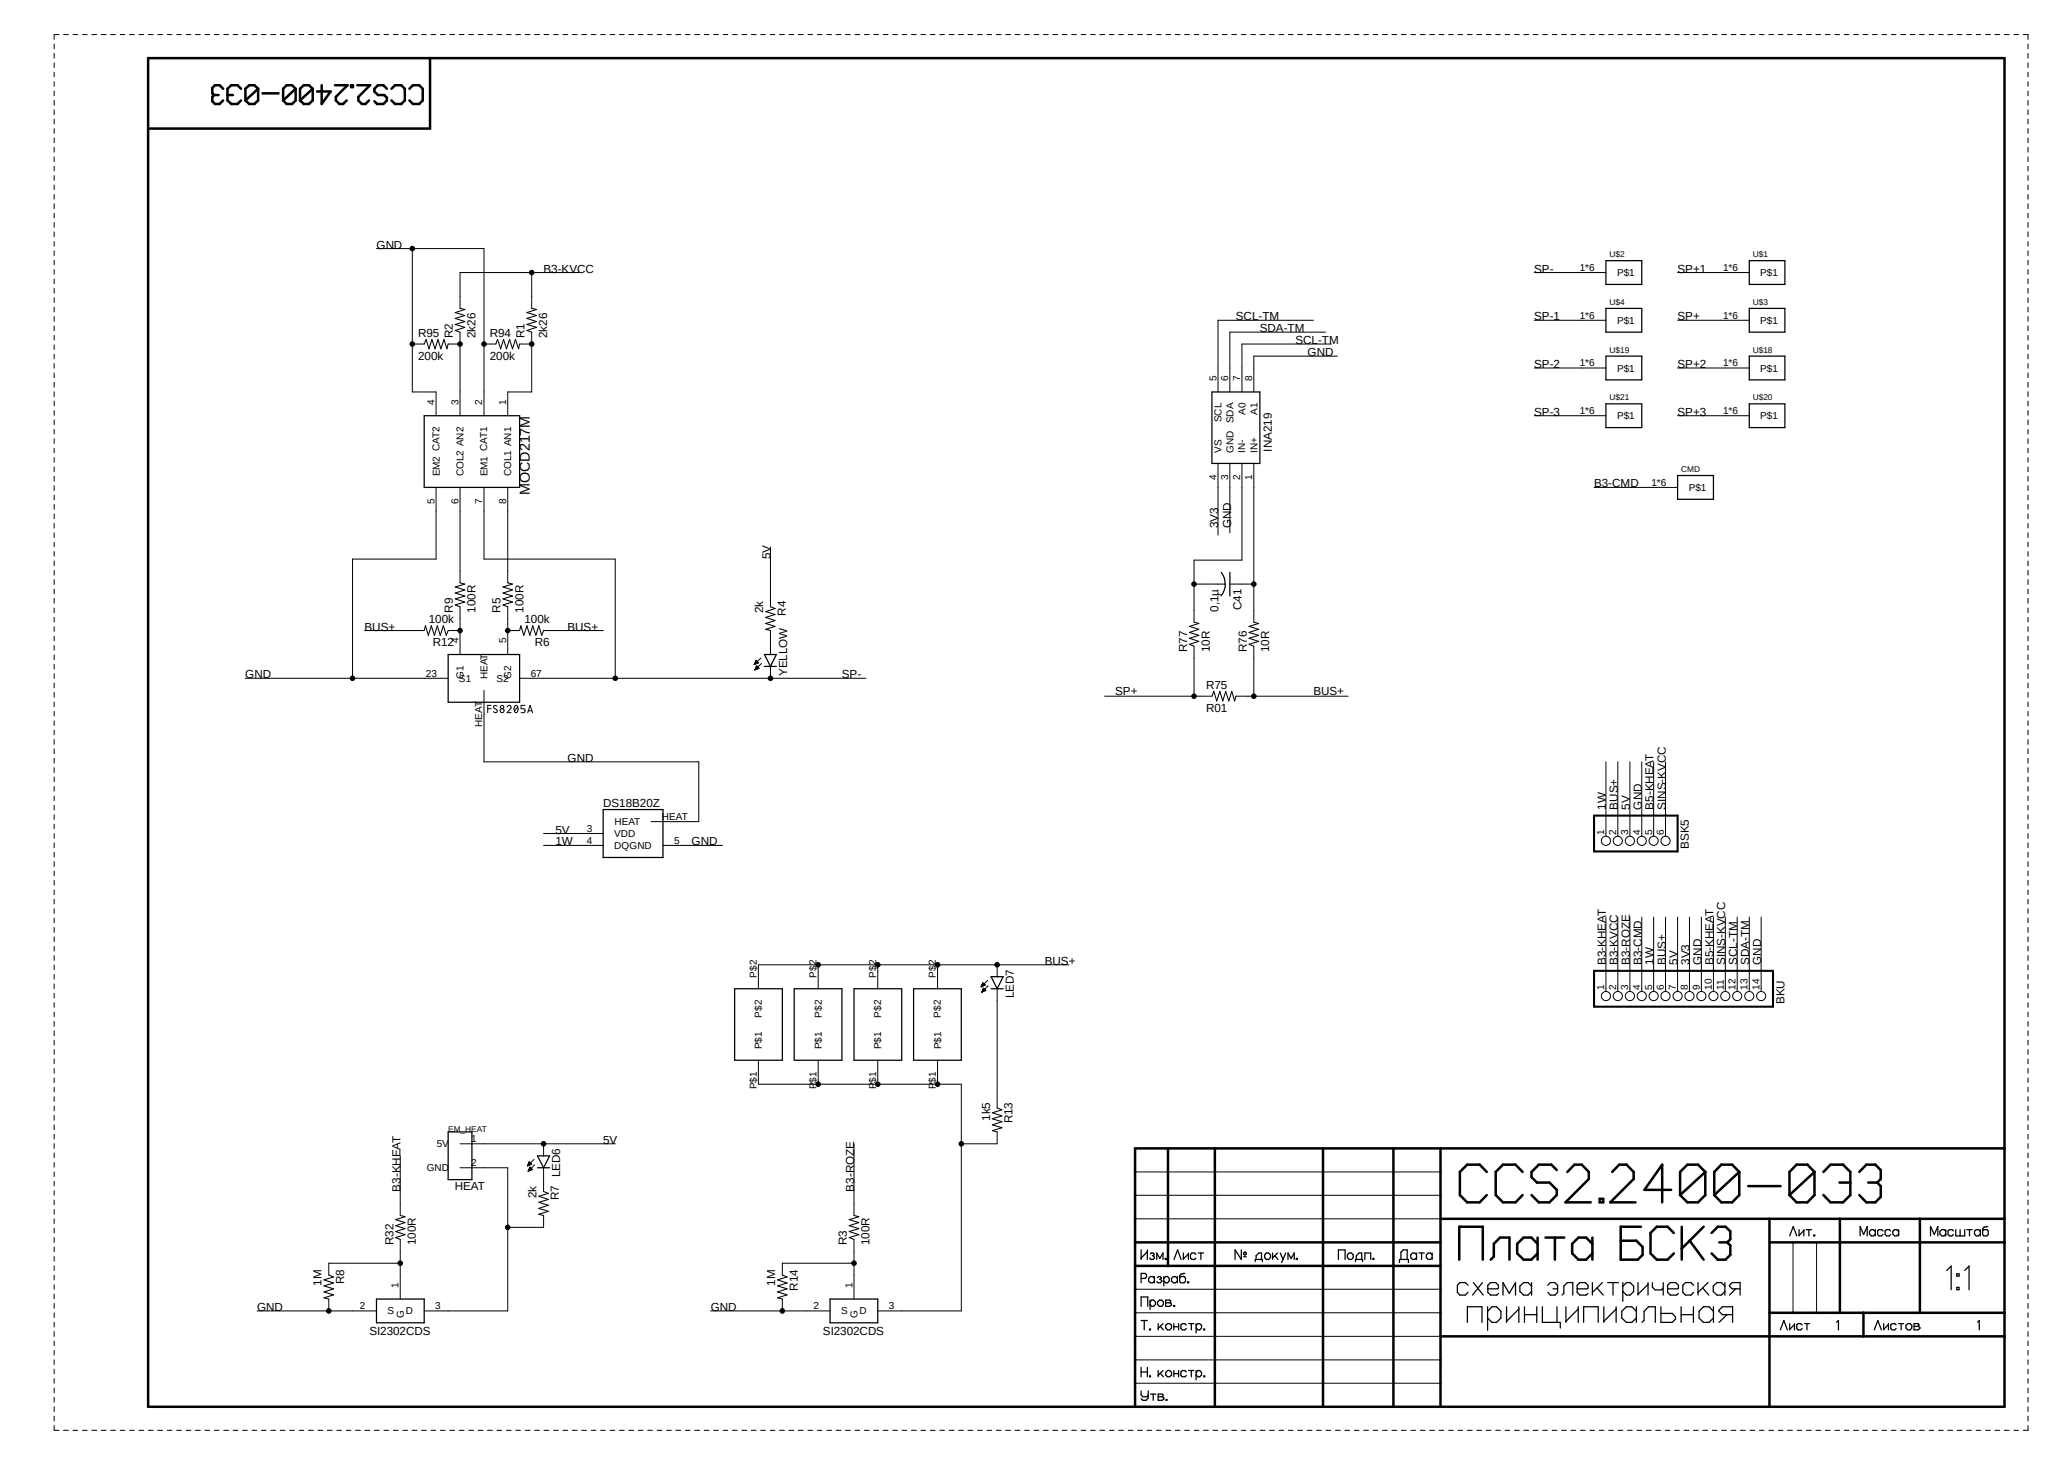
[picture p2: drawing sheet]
<svg xmlns="http://www.w3.org/2000/svg" width="420mm" height="297mm" viewBox="0 0 420 297" stroke-linecap="round" stroke-linejoin="round" font-family="sans-serif">
<path d="M412.2 7l-405.3 211.8M6.9 78.9l405.3 211.8" fill="none" stroke="#fff" stroke-width=".2"/>
<g fill="none" stroke="#000" stroke-width=".2">
<path d="M11 8.9v1M11 10.8v1M11 12.8v.9M11 14.7v.9M11 16.6v.9M11 18.5v.9M12 7h-1v1M12.9 7h1M14.8 7h1M16.8 7h.9M18.7 7h.9M20.6 7h.9"/>
<path d="M22.5 7h1M24.4 7h1M26.3 7h1M28.2 7h1M30.1 7h1M32 7h1M34 7h.9M35.9 7h1M37.8 7h1M39.7 7h1M41.7 7h.9M43.6 7h.9"/>
<path d="M45.5 7h.9M47.4 7h.9M49.3 7h.9M51.2 7h1M53.1 7h1M55 7h1M56.9 7h1M58.8 7h1M60.8 7h.9M62.7 7h1M64.6 7h1M66.5 7h1"/>
<path d="M68.5 7h.9M70.4 7h.9M72.3 7h.9M74.2 7h.9M76.1 7h.9M78 7h1M79.9 7h1M81.8 7h1M83.7 7h1M85.7 7h.9M87.6 7h.9M89.5 7h1"/>
<path d="M91.4 7h1M93.3 7h1M95.2 7h1M97.2 7h.9M99.1 7h.9M101 7h.9M102.9 7h.9M104.8 7h.9M106.7 7h1M108.6 7h1M110.5 7h1M112.5 7h.9"/>
<path d="M114.4 7h1M116.3 7h1M118.2 7h1M120.1 7h1M122 7h1M124 7h.9M125.9 7h.9M127.8 7h.9M129.7 7h.9M131.6 7h.9M133.5 7h1M135.4 7h1"/>
<path d="M137.3 7h1M139.3 7h.9M141.2 7h1M143.1 7h1M145 7h1M146.9 7h1M148.8 7h1M150.7 7h1M152.7 7h.9M154.6 7h.9M156.5 7h.9M158.4 7h1"/>
<path d="M160.3 7h1M162.2 7h1M164.2 7h.9M166.1 7h.9M168 7h1M169.9 7h1M171.8 7h1M173.7 7h1M175.6 7h1M177.5 7h1M179.5 7h.9M181.4 7h.9"/>
<path d="M183.3 7h.9M185.2 7h1M187.1 7h1M189 7h1M191 7h.9M192.9 7h.9M194.8 7h.9M196.7 7h1M198.6 7h1M200.5 7h1M202.4 7h1M204.3 7h1"/>
<path d="M206.2 7h1M208.2 7h.9M210.1 7h1M212 7h1M213.9 7h1M215.8 7h1M217.8 7h.9M219.7 7h.9M221.6 7h.9M223.5 7h1M225.4 7h1M227.3 7h1"/>
<path d="M229.2 7h1M231.1 7h1M233 7h1M235 7h.9M236.9 7h1M238.8 7h1M240.7 7h1M242.7 7h.9M244.6 7h.9M246.5 7h.9M248.4 7h.9M250.3 7h.9"/>
<path d="M252.2 7h1M254.1 7h1M256 7h1M257.9 7h1M259.9 7h.9M261.8 7h.9M263.7 7h1M265.6 7h1M267.5 7h1M269.5 7h.9M271.4 7h.9M273.3 7h.9"/>
<path d="M275.2 7h.9M277.1 7h.9M279 7h1M280.9 7h1M282.8 7h1M284.7 7h1M286.7 7h.9M288.6 7h1M290.5 7h1M292.4 7h1M294.3 7h1M296.2 7h1"/>
<path d="M298.2 7h.9M300.1 7h.9M302 7h.9M303.9 7h.9M305.8 7h.9M307.7 7h1M309.6 7h1M311.5 7h1M313.5 7h.9M315.4 7h1M317.3 7h1M319.2 7h1"/>
<path d="M321.1 7h1M323 7h1M325 7h.9M326.9 7h.9M328.8 7h.9M330.7 7h.9M332.6 7h1M334.5 7h1M336.4 7h1M338.4 7h.9M340.3 7h.9M342.2 7h1"/>
<path d="M344.1 7h1M346 7h1M347.9 7h1M349.8 7h1M351.7 7h1M353.7 7h.9M355.6 7h.9M357.5 7h.9M359.4 7h1M361.3 7h1M363.2 7h1M365.2 7h.9"/>
<path d="M367.1 7h.9M369 7h1M370.9 7h1M372.8 7h1M374.7 7h1M376.6 7h1M378.5 7h1M380.4 7h1M382.4 7h.9M384.3 7h.9M386.2 7h1M388.1 7h1"/>
<path d="M390 7h1M392 7h.9M393.9 7h.9M395.8 7h.9M397.7 7h1M399.6 7h1M401.5 7h1M403.4 7h1M405.3 7h1M407.2 7h1M409.2 7h.9M411.1 7h1v1"/>
<path d="M412.1 8.9v1M412.1 10.8v1M412.1 12.8v.9M412.1 14.7v.9M412.1 16.6v.9M412.1 18.5v.9M11 20.4v1M11 22.3v1M11 24.2v1M11 26.1v1M11 28v1M11 29.9v1"/>
<path d="M11 31.9v.9M11 33.8v.9M11 35.7v.9M11 37.6v.9M11 39.5v1M412.1 20.4v1M412.1 22.3v1M412.1 24.2v1M412.1 26.1v1M412.1 28v1M412.1 29.9v1M412.1 31.9v.9"/>
<path d="M412.1 33.8v.9M412.1 35.7v.9M412.1 37.6v.9M412.1 39.5v1M11 41.4v1M11 43.3v1M11 45.2v1M11 47.1v1M11 49.1v.9M11 51v.9M11 52.9v.9M11 54.8v.9"/>
<path d="M11 56.7v.9M11 58.6v1M76.5 50.5h21.8v34M83.8 50.5v29.1h4.8v4.9M108 55.4v7.3M117.7 55.4h-24.2v7.3M311.7 55.4h14.6M340.9 55.4h14.5M412.1 41.4v1M412.1 43.3v1M412.1 45.2v1M412.1 47.1v1"/>
<path d="M412.1 49.1v.9M412.1 51v.9M412.1 52.9v.9M412.1 54.8v.9M412.1 56.7v.9M412.1 58.6v1M11 60.5v1M11 62.4v1M11 64.3v1M11 66.2v1M11 68.2v.9M11 70.1v.9"/>
<path d="M11 72v.9M11 73.9v.9M11 75.8v1M11 77.7v1M11 79.6v1M83.8 69.9h2.4M91.1 69.9h2.4M93.5 67.5v17M98.3 69.9h2.5M105.6 69.9h2.4M108 67.5v12.1h-4.8v4.9M266.9 65.1h-19.4v14.5"/>
<path d="M269.3 67.5h-19.4v12.1M270.5 69.9h-18.2v9.7M271.7 72.3h-16.9v7.3M311.7 65.1h14.6M311.7 74.8h14.6M340.9 65.1h14.5M340.9 74.8h14.5M412.1 60.5v1M412.1 62.4v1M412.1 64.3v1M412.1 66.2v1M412.1 68.2v.9"/>
<path d="M412.1 70.1v.9M412.1 72v.9M412.1 73.9v.9M412.1 75.8v1M412.1 77.7v1M412.1 79.6v1M11 81.5v1M11 83.4v1M11 85.3v1M11 87.2v1M11 89.2v.9M11 91.1v.9"/>
<path d="M11 93v.9M11 94.9v.9M11 96.8v.9M11 98.7v1M88.6 99v14.6h-17v24.2M93.5 99v19.4M98.3 99v14.6h26.7v24.2M103.2 99v19.4M247.5 94.1v14.6M249.9 94.1v14.1M252.3 94.1v19.7h-9.7v12.6M254.8 94.1v32.3"/>
<path d="M311.7 84.5h14.6M323.9 99h17M340.9 84.5h14.5M412.1 81.5v1M412.1 83.4v1M412.1 85.3v1M412.1 87.2v1M412.1 89.2v.9M412.1 91.1v.9M412.1 93v.9M412.1 94.9v.9M412.1 96.8v.9"/>
<path d="M412.1 98.7v1M11 100.6v1M11 102.5v1M11 104.4v1M11 106.3v1M11 108.2v1M11 110.2v.9M11 112.1v.9M11 114v.9M11 115.9v.9M11 117.8v.9M11 119.7v.9"/>
<path d="M156.5 111.1v12.2M242.6 118.7h6.3M249.9 118.7h4.9M412.1 100.6v1M412.1 102.5v1M412.1 104.4v1M412.1 106.3v1M412.1 108.2v1M412.1 110.2v.9M412.1 112.1v.9M412.1 114v.9M412.1 115.9v.9"/>
<path d="M412.1 117.8v.9M412.1 119.7v.9M11 121.6v1M11 123.5v1M11 125.4v1M11 127.3v1M11 129.2v1M11 131.1v1M11 133.1v.9M11 135v.9M11 136.9v.9M11 138.8v.9"/>
<path d="M49.8 137.8h41.3M74.1 128.1h12.1M91.1 128.1h2.4M93.5 123.3v9.7M103.2 123.3v9.7M103.2 128.1h2.4M105.6 137.8h70.3M110.4 128.1h12.2M153.2 135h.1M153.3 134.9h.2M153.3 134.8h.4M153.4 134.7h.4"/>
<path d="M153.4 136.1h.1M153.4 134.7h.7M153.4 134.6h.7M153.4 136h.3M153.5 134.5h.5M153.5 135.9h.3M153.5 134.5h.4M153.5 135.8h.6M153.5 134.4h.3M153.5 135.8h.7M153.6 134.3h.1M153.6 135.7h.5"/>
<path d="M153.6 135.6h.5M153.6 134.2l.5 .5-.9 .3zM153.6 134.2h.1M153.6 135.5h.4M153.7 135.4h.2M153.7 135.3h.1M154.2 135.8l-.4-.5-.4 .8M154.2 135.8l-.8 .3M154.6 133.7l-1.4 1.3M154.7 134.8l-1.3 1.3M156.5 128.1v4.9M156.5 135.4v2.4"/>
<path d="M242.6 131.3v10.1M254.8 131.3v10.1M412.1 121.6v1M412.1 123.5v1M412.1 125.4v1M412.1 127.3v1M412.1 129.2v1M412.1 131.1v1M412.1 133.1v.9M412.1 135v.9M412.1 136.9v.9M412.1 138.8v.9"/>
<path d="M11 140.7v.9M11 142.6v1M11 144.5v1M11 146.4v1M11 148.3v1M11 150.2v1M11 152.1v1M11 154.1v.9M11 156v.9M11 157.9v.9M11 159.8v.9M98.3 140.3v14.5h43.7v12.1h-9.7"/>
<path d="M99.1 144h.7M99.8 143.3h-.7v1.5M101 143.4l-.2-.1a.34 .34 0 0 0-.5 .2 .34 .34 0 0 0 .2 .4l.4 .2a.34 .34 0 0 1 .1 .4 .34 .34 0 0 1-.2 .3l-.6-.2M103 143.6a.41 .41 0 0 1 .6-.3 .41 .41 0 0 1 .1 .7l-.7 .8h.8M104.7 143.3h.2a.86 .86 0 0 1 0 1.5 .93 .93 0 0 1-.2-1.5zM105.2 143.6l-.7 .8M106.7 143.3h-.8v.7h.6l.2 .3-.2 .4-.6 .1M107.2 144.8l.5-1.5 .5 1.5M107.3 144.4h.8M224.5 141.4h21.8M251.1 141.4h22.8M326.3 154.8v15.1"/>
<path d="M328.7 154.8v15.1M331.2 154.8v15.1M333.6 154.8v15.1M336 154.8v15.1M338.4 154.8v15.1M412.1 140.7v.9M412.1 142.6v1M412.1 144.5v1M412.1 146.4v1M412.1 148.3v1M412.1 150.2v1M412.1 152.1v1"/>
<path d="M412.1 154.1v.9M412.1 156v.9M412.1 157.9v.9M412.1 159.8v.9M11 161.7v.9M11 163.6v.9M11 165.5v1M11 167.4v1M11 169.3v1M11 171.2v1M11 173.1v1M11 175v1"/>
<path d="M11 177v.9M11 178.9v.9M110.4 169.3h12.2M110.4 171.7h12.2M134.7 171.7h12.1M412.1 161.7v.9M412.1 163.6v.9M412.1 165.5v1M412.1 167.4v1M412.1 169.3v1M412.1 171.2v1M412.1 173.1v1"/>
<path d="M412.1 175v1M412.1 177v.9M412.1 178.9v.9M11 180.8v.9M11 182.7v.9M11 184.6v.9M11 186.5v1M11 188.4v1M11 190.3v1M11 192.2v1M11 194.1v1M11 196v1"/>
<path d="M11 198v.9M11 199.9v.9M166.2 196v4.9M178.4 196v4.9M190.5 196v4.9M199.6 199.9h.4M199.6 199.9h.3M199.6 199.8h.3M199.7 199.7h.1M200.7 199.2l-1.4 1.3M202.6 196v2.4M217.2 196h-63.1v4.9"/>
<path d="M326.3 186.3v15.1M328.7 186.3v15.1M331.2 186.3v15.1M333.6 186.3v15.1M336 186.3v15.1M338.4 186.3v15.1M340.9 186.3v15.1M343.3 186.3v15.1M345.7 186.3v15.1M348.1 186.3v15.1M350.6 186.3v15.1M353 186.3v15.1"/>
<path d="M355.4 186.3v15.1M357.8 186.3v15.1M412.1 180.8v.9M412.1 182.7v.9M412.1 184.6v.9M412.1 186.5v1M412.1 188.4v1M412.1 190.3v1M412.1 192.2v1M412.1 194.1v1M412.1 196v1M412.1 198v.9"/>
<path d="M412.1 199.9v.9M11 201.8v.9M11 203.7v.9M11 205.6v.9M11 207.5v1M11 209.4v1M11 211.3v1M11 213.2v1M11 215.1v1M11 217.1v.9M11 219v.9M154.1 215.4v4.9h41.2v46h-16.9"/>
<path d="M166.2 215.4v4.9M178.4 215.4v4.9M190.5 215.4v4.9M199.3 200.4h.1M199.4 200.4h.2M199.4 200.3h.4M199.5 200.2h.5M199.5 201.5h.1M199.5 200.1h.7M199.5 200h.6M199.5 201.4h.3M199.6 201.3h.4"/>
<path d="M199.6 201.3h.6M199.6 201.2h.7M199.6 201.1h.6M199.7 201h.4M199.7 201h.3M199.8 200.9h.1M199.8 200.7l.5 .5-.8 .4zM199.8 200.8h.1M200.2 200.1l-.5-.5-.4 .9M200.2 200.1l-.9 .4M200.8 200.2l-1.3 1.4M202.6 200.9v24.2"/>
<path d="M412.1 201.8v.9M412.1 203.7v.9M412.1 205.6v.9M412.1 207.5v1M412.1 209.4v1M412.1 211.3v1M412.1 213.2v1M412.1 215.1v1M412.1 217.1v.9M412.1 219v.9M11 220.9v.9M11 222.8v.9"/>
<path d="M11 224.7v1M11 226.6v1M11 228.5v1M11 230.4v1M11 232.3v1M11 234.2v1M11 236.2v.9M11 238.1v.9M11 240v.9M81.3 234.8v12.1M93.5 237.2h9.7v29.1h-17M93.5 232.4h31.5"/>
<path d="M107.2 236.9h.1M107.2 236.8h.2M107.2 236.7h.4M107.3 236.6h.4M107.3 236.5h.6M107.3 237.9h.1M107.4 236.4h.6M107.4 237.8h.2M107.4 237.7h.3M107.4 236.3h.4M107.4 237.7h.5M107.4 236.2h.3"/>
<path d="M107.4 237.6h.7M107.5 236.1h.2M107.5 237.5h.6M107.5 236l.5 .5-.8 .4zM107.5 236.1h.1M107.5 237.4h.5M107.6 237.4h.3M107.6 237.3h.2M107.6 237.2h.1M107.7 237.1l-.4 .9M107.7 237.1l.5 .5-.9 .4M107.7 237.1v.1"/>
<path d="M108.5 235.5l-1.3 1.4M108.6 236.6l-1.3 1.4M110.4 232.4v2.4M110.4 237.2v4.9M173.5 232.4v14.5M202.6 230v2.4h-7.3M230.6 238.1h62.1M412.1 220.9v.9M412.1 222.8v.9M412.1 224.7v1M412.1 226.6v1M412.1 228.5v1"/>
<path d="M412.1 230.4v1M412.1 232.3v1M412.1 234.2v1M412.1 236.2v.9M412.1 238.1v.9M412.1 240v.9M11 241.9v.9M11 243.8v1M11 245.7v1M11 247.6v1M11 249.5v1M11 251.4v1"/>
<path d="M11 253.3v1M11 255.3v.9M11 257.2v.9M11 259.1v.9M81.3 251.8v12.1M81.3 256.6h-14.5v2.4M110.4 246.9v2.4h-7.2M173.5 251.8v12.1M173.5 256.6h-14.5v2.4M230.6 242.8h62.1M230.6 247.6h62.1M364.3 252.4v14.3"/>
<path d="M369.1 252.4v14.3M412.1 241.9v.9M412.1 243.8v1M412.1 245.7v1M412.1 247.6v1M412.1 249.5v1M412.1 251.4v1M412.1 253.3v1M412.1 255.3v.9M412.1 257.2v.9M412.1 259.1v.9M11 261v.9"/>
<path d="M11 262.9v1M11 264.8v1M11 266.7v1M11 268.6v1M11 270.5v1M11 272.5v.9M11 274.4v.9M11 276.3v.9M11 278.2v.9M52.2 266.3h24.3M66.8 263.9v2.4M144.4 266.3h24.3"/>
<path d="M159 263.9v2.4M230.6 261.9h62.1M230.6 266.7h62.1M230.6 271.5h62.1M230.6 276.3h62.1M412.1 261v.9M412.1 262.9v1M412.1 264.8v1M412.1 266.7v1M412.1 268.6v1M412.1 270.5v1M412.1 272.5v.9"/>
<path d="M412.1 274.4v.9M412.1 276.3v.9M412.1 278.2v.9M11 280.1v.9M11 282v1M11 283.9v1M11 285.8v1M11 287.7v1M11 289.6v1h1M12.9 290.6h1M14.8 290.6h1M16.8 290.6h.9"/>
<path d="M18.7 290.6h.9M20.6 290.6h.9M22.5 290.6h1M24.4 290.6h1M26.3 290.6h1M28.2 290.6h1M30.1 290.6h1M32 290.6h1M34 290.6h.9M35.9 290.6h1M37.8 290.6h1M39.7 290.6h1"/>
<path d="M41.7 290.6h.9M43.6 290.6h.9M45.5 290.6h.9M47.4 290.6h.9M49.3 290.6h.9M51.2 290.6h1M53.1 290.6h1M55 290.6h1M56.9 290.6h1M58.8 290.6h1M60.8 290.6h.9M62.7 290.6h1"/>
<path d="M64.6 290.6h1M66.5 290.6h1M68.5 290.6h.9M70.4 290.6h.9M72.3 290.6h.9M74.2 290.6h.9M76.1 290.6h.9M78 290.6h1M79.9 290.6h1M81.8 290.6h1M83.7 290.6h1M85.7 290.6h.9"/>
<path d="M87.6 290.6h.9M89.5 290.6h1M91.4 290.6h1M93.3 290.6h1M95.2 290.6h1M97.2 290.6h.9M99.1 290.6h.9M101 290.6h.9M102.9 290.6h.9M104.8 290.6h.9M106.7 290.6h1M108.6 290.6h1"/>
<path d="M110.5 290.6h1M112.5 290.6h.9M114.4 290.6h1M116.3 290.6h1M118.2 290.6h1M120.1 290.6h1M122 290.6h1M124 290.6h.9M125.9 290.6h.9M127.8 290.6h.9M129.7 290.6h.9M131.6 290.6h.9"/>
<path d="M133.5 290.6h1M135.4 290.6h1M137.3 290.6h1M139.3 290.6h.9M141.2 290.6h1M143.1 290.6h1M145 290.6h1M146.9 290.6h1M148.8 290.6h1M150.7 290.6h1M152.7 290.6h.9M154.6 290.6h.9"/>
<path d="M156.5 290.6h.9M158.4 290.6h1M160.3 290.6h1M162.2 290.6h1M164.2 290.6h.9M166.1 290.6h.9M168 290.6h1M169.9 290.6h1M171.8 290.6h1M173.7 290.6h1M175.6 290.6h1M177.5 290.6h1"/>
<path d="M179.5 290.6h.9M181.4 290.6h.9M183.3 290.6h.9M185.2 290.6h1M187.1 290.6h1M189 290.6h1M191 290.6h.9M192.9 290.6h.9M194.8 290.6h.9M196.7 290.6h1M198.6 290.6h1M200.5 290.6h1"/>
<path d="M202.4 290.6h1M204.3 290.6h1M206.2 290.6h1M208.2 290.6h.9M210.1 290.6h1M212 290.6h1M213.9 290.6h1M215.8 290.6h1M217.8 290.6h.9M219.7 290.6h.9M221.6 290.6h.9M223.5 290.6h1"/>
<path d="M225.4 290.6h1M227.3 290.6h1M229.2 290.6h1M230.6 281h62.1M231.1 290.6h1M233 290.6h1M235 290.6h.9M236.9 290.6h1M238.8 290.6h1M240.7 290.6h1M242.7 290.6h.9M244.6 290.6h.9"/>
<path d="M246.5 290.6h.9M248.4 290.6h.9M250.3 290.6h.9M252.2 290.6h1M254.1 290.6h1M256 290.6h1M257.9 290.6h1M259.9 290.6h.9M261.8 290.6h.9M263.7 290.6h1M265.6 290.6h1M267.5 290.6h1"/>
<path d="M269.5 290.6h.9M271.4 290.6h.9M273.3 290.6h.9M275.2 290.6h.9M277.1 290.6h.9M279 290.6h1M280.9 290.6h1M282.8 290.6h1M284.7 290.6h1M286.7 290.6h.9M288.6 290.6h1M290.5 290.6h1"/>
<path d="M292.4 290.6h1M294.3 290.6h1M296.2 290.6h1M298.2 290.6h.9M300.1 290.6h.9M302 290.6h.9M303.9 290.6h.9M305.8 290.6h.9M307.7 290.6h1M309.6 290.6h1M311.5 290.6h1M313.5 290.6h.9"/>
<path d="M315.4 290.6h1M317.3 290.6h1M319.2 290.6h1M321.1 290.6h1M323 290.6h1M325 290.6h.9M326.9 290.6h.9M328.8 290.6h.9M330.7 290.6h.9M332.6 290.6h1M334.5 290.6h1M336.4 290.6h1"/>
<path d="M338.4 290.6h.9M340.3 290.6h.9M342.2 290.6h1M344.1 290.6h1M346 290.6h1M347.9 290.6h1M349.8 290.6h1M351.7 290.6h1M353.7 290.6h.9M355.6 290.6h.9M357.5 290.6h.9M359.4 290.6h1"/>
<path d="M361.3 290.6h1M363.2 290.6h1M365.2 290.6h.9M367.1 290.6h.9M369 290.6h1M370.9 290.6h1M372.8 290.6h1M374.7 290.6h1M376.6 290.6h1M378.5 290.6h1M380.4 290.6h1M382.4 290.6h.9"/>
<path d="M384.3 290.6h.9M386.2 290.6h1M388.1 290.6h1M390 290.6h1M392 290.6h.9M393.9 290.6h.9M395.8 290.6h.9M397.7 290.6h1M399.6 290.6h1M401.5 290.6h1M403.4 290.6h1M405.3 290.6h1"/>
<path d="M407.2 290.6h1M409.2 290.6h.9M412.1 280.1v.9M412.1 282v1M412.1 283.9v1M412.1 285.8v1M412.1 287.7v1M412.1 289.6v1h-1"/>
<circle cx="83.8" cy="50.5" r=".46"/>
<circle cx="108" cy="55.4" r=".46"/>
<circle cx="83.8" cy="69.9" r=".46"/>
<circle cx="93.5" cy="69.9" r=".46"/>
<circle cx="98.3" cy="69.9" r=".46"/>
<circle cx="108" cy="69.9" r=".46"/>
<circle cx="242.6" cy="118.7" r=".46"/>
<circle cx="254.8" cy="118.7" r=".46"/>
<circle cx="71.6" cy="137.8" r=".46"/>
<circle cx="93.5" cy="128.1" r=".46"/>
<circle cx="103.2" cy="128.1" r=".46"/>
<circle cx="125" cy="137.8" r=".46"/>
<circle cx="156.5" cy="137.8" r=".46"/>
<circle cx="102" cy="143.6" r=".34"/>
<circle cx="102" cy="144.4" r=".42"/>
<circle cx="242.6" cy="141.4" r=".46"/>
<circle cx="254.8" cy="141.4" r=".46"/>
<circle cx="326.3" cy="170.8" r=".93"/>
<circle cx="328.7" cy="170.8" r=".93"/>
<circle cx="331.2" cy="170.8" r=".93"/>
<circle cx="333.6" cy="170.8" r=".93"/>
<circle cx="336" cy="170.8" r=".93"/>
<circle cx="338.4" cy="170.8" r=".93"/>
<circle cx="166.2" cy="196" r=".46"/>
<circle cx="178.4" cy="196" r=".46"/>
<circle cx="190.5" cy="196" r=".46"/>
<circle cx="202.6" cy="196" r=".46"/>
<circle cx="326.3" cy="202.4" r=".93"/>
<circle cx="328.7" cy="202.4" r=".93"/>
<circle cx="331.2" cy="202.4" r=".93"/>
<circle cx="333.6" cy="202.4" r=".93"/>
<circle cx="336" cy="202.4" r=".93"/>
<circle cx="338.4" cy="202.4" r=".93"/>
<circle cx="340.9" cy="202.4" r=".93"/>
<circle cx="343.3" cy="202.4" r=".93"/>
<circle cx="345.7" cy="202.4" r=".93"/>
<circle cx="348.2" cy="202.4" r=".93"/>
<circle cx="350.6" cy="202.4" r=".93"/>
<circle cx="353" cy="202.4" r=".93"/>
<circle cx="355.4" cy="202.4" r=".93"/>
<circle cx="357.8" cy="202.4" r=".93"/>
<circle cx="110.4" cy="232.4" r=".46"/>
<circle cx="166.2" cy="220.3" r=".46"/>
<circle cx="178.4" cy="220.3" r=".46"/>
<circle cx="190.5" cy="220.3" r=".46"/>
<circle cx="195.3" cy="232.4" r=".46"/>
<circle cx="81.3" cy="256.6" r=".46"/>
<circle cx="103.2" cy="249.3" r=".46"/>
<circle cx="173.5" cy="256.6" r=".46"/>
<circle cx="66.8" cy="266.3" r=".46"/>
<circle cx="159" cy="266.3" r=".46"/>
</g>
<path d="M323.9 165.7h17v7.3h-17zM323.9 197.2h36.4v7.3h-36.4z" fill="none" stroke="#000" stroke-width=".42"/>
<g fill="none" stroke="#000" stroke-width=".25">
<path d="M326.3 53h7.3v4.8h-7.3zM355.4 53h7.3v4.8h-7.3zM246.3 79.6h9.7v14.5h-9.7zM326.3 62.7h7.3v4.8h-7.3zM326.3 72.3h7.3v4.9h-7.3zM355.4 62.7h7.3v4.8h-7.3zM355.4 72.3h7.3v4.9h-7.3zM86.2 84.5h19.4v14.5h-19.4zM326.3 82h7.3v4.9h-7.3zM340.9 96.6h7.2v4.8h-7.2zM355.4 82h7.3v4.9h-7.3zM248.2 116.3a3.5 3.5 0 0 1 .7 2.4"/>
<path d="M249 118.7a3.8 3.8 0 0 1-.9 2.3M249.9 116.2v4.9M91.1 133h14.5v9.7h-14.5zM155.3 133h2.4l-1.2 2.4zM155.3 135.4h2.4M122.6 164.5h12.1v9.7h-12.1zM201.4 198.4h2.4l-1.2 2.5zM149.3 200.9h9.7v14.5h-9.7zM161.4 200.9h9.7v14.5h-9.7zM173.5 200.9h9.7v14.5h-9.7zM185.6 200.9h9.7v14.5h-9.7zM201.4 200.9h2.4"/>
<path d="M91.1 230h4.8v9.6h-4.8zM109.2 234.8h2.5l-1.3 2.4zM109.2 237.2h2.5M231.9 253.9v2M231.9 259.7h.8l.3-.3v-.4l-.3-.3h-.8v1.9M233.1 253.9v2M233.1 254.3l-1.2 1.3M233.8 254.8l.1-.2h.4l.2 .2-.2 .3M234.1 255.1h.2M234.3 255.1l.3 .3-.3 .5h-.5l-.2-.3M234.6 259.3v1.3M234.6 259.7l-.4-.4h-.4l-.4 .4v.6l.4 .3h.4l.4-.3"/>
<path d="M235 255.9v-1.3l.7 1.1 .6-1.1v1.3M235.2 259.5l.2-.2h.4l.2 .2-.2 .4M235.6 259.9h.2M235.8 259.9l.3 .3-.3 .4h-.5l-.3-.3M236.5 259.7l.4-.4h.3l.4 .4v.6l-.4 .3h-.3l-.4-.3M236.5 259.3v1.9M236.8 255.7h.1v.2h-.1zM238.5 255.9l.8-2 .7 2M239.2 259.7l-.4-.4h-.4l-.4 .4v.6l.4 .3h.4l.4-.3M239.2 259.3v1.3M240.5 254.6v1.3M240.7 258.7l-.7 .1-.3 .4v1.1l.2 .3h.7l.3-.3v-.7l-.3-.3h-.7l-.2 .3"/>
<path d="M241.5 254.6v1.3M241.5 254.8l-1 .9M243 254.8l-.3-.2h-.5l-.3 .2v.8l.3 .3h.5l.3-.3M243.5 254.6h1.1M244 254.6v1.3M252.2 253.9v2l-1.2-2v2M252.7 254.6l.3-.2 .2 .2v.2l-.3 .1zM252.7 255.3h.5M255.1 256.3v-.4h1.4v.4M255.2 255.9v-.8l.6-.5h.5v1.3M258.6 254.6v1.3M259 255.1l.7 .8"/>
<path d="M259.6 254.6l-1 1M260.1 254.6l.6 1.3M260.7 255.9l-.3 .6M261.2 254.6l-.5 1.3M261.7 255.9v-1.3l.6 1.1 .7-1.1v1.3M263.4 255.7h.2v.2h-.2zM271.9 255.9v-2h1.4v2M273.8 254.9l.4-.3h.4l.4 .3v.6l-.4 .4h-.4l-.4-.4zM275.4 256.3v-.4h1.5v.4M275.6 255.9v-.8l.5-.5h.6v1.3M277.3 255.9v-1.3h1.2v1.3M279 255.7h.1v.2h-.1z"/>
<path d="M284.4 256.5v-.6h1.8v.6M284.6 255.9v-1.5l.5-.5h.8v2M287.8 254.9l-.3-.3h-.5l-.4 .3v.6l.4 .4h.5l.3-.4M287.8 254.6v1.3M288.3 254.6h1.1M288.8 254.6v1.3M291 254.9l-.3-.3h-.5l-.4 .3v.6l.4 .4h.5l.3-.4M291 254.6v1.3M363.6 251.1l.8-1.9 .7 1.9M365.5 249.8v1.3M366.5 249.8v1.3M366.5 250l-1 1"/>
<path d="M367 249.8h1.1M367.5 249.8v1.3M368.6 250.9h.1v.2h-.1zM378 251.1v-1.9l.7 1.6 .7-1.6v1.9M381 250.1l-.3-.3h-.5l-.3 .3v.6l.3 .4h.5l.3-.4M381 249.8v1.3M382.6 250.1l-.3-.3h-.5l-.3 .3v.7l.3 .3h.5l.3-.3M384.1 250.1l-.2-.3h-.6l-.3 .3v.7l.3 .3h.6l.2-.3M385.8 250.1l-.4-.3h-.5l-.3 .3v.6l.3 .4h.5l.4-.4M385.8 249.8v1.3M392.3 251.1v-1.9l.7 1.6 .7-1.6v1.9M395.4 250.1l-.4-.3h-.5l-.3 .3v.6l.3 .4h.5l.4-.4"/>
<path d="M395.4 249.8v1.3M395.6 258.1l.9-.9v4.8M396.9 250.1l-.3-.3h-.5l-.3 .3v.7l.3 .3h.5l.3-.3M397.4 249.8v1.3h1.8v-1.3M397.6 258.8h.5v.4h-.5zM398.3 249.8v1.3M399.2 258.1l.9-.9v4.8M399.6 249.8h1.1M400.2 249.8v1.3M402.4 250.1l-.4-.3h-.5l-.3 .3v.6l.3 .4h.5l.4-.4M402.4 249.8v1.3M403.9 249.2l-.7 .1-.4 .3v1.2l.3 .3h.6l.3-.3v-.7l-.3-.3h-.6l-.3 .3"/>
<path d="M76.5 263.9h9.7v4.8h-9.7zM168.7 263.9h9.7v4.8h-9.7zM231.9 265.4v-1.9h1.3v1.9M231.9 277.8v1.9M231.9 268.3h1.2M231.9 278.7h1.2M232.5 268.3v1.9M233.1 277.8v1.9M233.6 270h.2v.2h-.2zM233.6 279.5h.2v.2h-.2zM233.7 264.1v1.9M233.7 264.5l.3-.4h.4l.4 .4v.5l-.4 .4h-.4l-.3-.4"/>
<path d="M235.3 268.9v1.3M235.3 278.4v1.3M235.6 264.1h.5l.3 .4v.5l-.3 .4h-.5l-.4-.4v-.5zM235.8 269.5l.6 .7M235.8 279l-.5 .4M235.8 279l.6 .7M236.3 268.9l-1 1M236.3 278.4l-.5 .6M236.9 264.7h.9l.2 .4-.3 .3h-.8v-1.3h.8l.2 .2v.2l-.2 .2M236.9 269.2l.3-.3h.5l.3 .3v.6l-.3 .4h-.5l-.3-.4zM237.2 278.4h.5l.3 .4v.6l-.3 .3h-.5l-.3-.3v-.6zM238.5 265.2h.2v.2h-.2z"/>
<path d="M238.5 268.9v1.3M238.5 278.4v1.3M238.5 269.5h1M238.5 279.1h1M239.5 268.9v1.3M239.5 278.4v1.3M241 269.2l-.3-.3h-.5l-.3 .3v.7l.3 .3h.5l.3-.3M241 278.7l-.3-.3h-.5l-.3 .3v.7l.3 .3h.5l.3-.3M241.3 260.4h.2v.2h-.2zM241.5 268.9h1.1M241.5 278.4h1.1M242.1 268.9v1.3"/>
<path d="M242.1 278.4v1.3M243 269.2l.4-.3h.4l.3 .3v.6l-.3 .4h-.4l-.4-.4M243 268.9v1.9M243 278.4v1.9M243 278.8l.4-.4h.4l.3 .4v.6l-.3 .3h-.4l-.4-.3M244.6 270h.2v.2h-.2zM244.6 279.5h.2v.2h-.2zM298.2 268.6v-3.1h2.9v3.1M298.3 261.1l-.6-.5h-1.1l-.5 .5v1.5l.5 .5h1.1l.6-.5M299.4 260.6l2 2.5M301.2 260.6l-2 2.5M302.3 266.4l.8-.9h1l.9 .9v1.4l-.9 .8h-1l-.8-.8"/>
<path d="M302.3 265.5v4.8M302.3 261.8h2l.2-.1v-.6l-.6-.5h-1l-.6 .5v1.5l.6 .5h1.2l.4-.3M305.4 263.1v-2.5l1.3 2.2 1.2-2.2v2.5M306.1 265.5v3.1M308.6 265.5v3.1M308.6 265.9l-2.5 2.5M309.8 265.5v3.1M309.8 267.1h2.5M311.2 261.3l-.7-.7h-.9l-.8 .7v1.1l.8 .7h.9l.7-.7M311.2 260.6v2.5M312.3 265.5v3.1M313.4 265.5v3.1h3.6v1.2"/>
<path d="M314.5 261.1l.5-.5h.9l.6 .5v1.5l-.6 .5h-.9l-.5-.5M315.6 261.8h.9M316.4 265.5v3.1M317.4 263.1l.4-.3v-1.5l.7-.7h1.1v2.5M318.2 265.5v3.1M320.5 261.8h2l.2-.1v-.6l-.6-.5h-1.1l-.5 .5v1.5l.5 .5h1.3l.4-.3M320.7 265.5v3.1M320.7 265.9l-2.5 2.5M321.8 268.6v-3.1h2.9v3.1M323.6 260.6v2.5M324.5 261.7l-.9 .9M324.5 261.7l1.3 1.4"/>
<path d="M325.6 260.6l-1.1 1.1M325.9 265.5v3.1M326.6 260.6h2.2M327.7 260.6v2.5M328.4 265.9l-2.5 2.5M328.4 265.5v3.1M329.7 261.3l.8-.7h.7l.7 .7v1.1l-.7 .7h-.7l-.8-.7M329.7 260.6v3.8M332.5 266.4l-.9-.9h-1.1l-1 .9v1.4l1 .8h1.1l.9-.8M332.5 265.5v3.1M332.8 260.6v2.5M333.6 268.6l.5-.4v-1.8l.9-.9h1.3v3.1"/>
<path d="M334.9 260.6v2.5M334.9 260.9l-2.1 2M335.7 260.6v.9l.6 .5h1.3l.3-.3M337.5 265.5v3.1h2.3l.6-.6v-.5l-.6-.7h-2.3M337.9 260.6v2.5M338.8 261.8h2.1l.1-.1v-.6l-.5-.5h-1.1l-.6 .5v1.5l.6 .5h1.3l.3-.3M341.6 267.1h2.5M341.6 265.5v3.1M344.1 265.5v3.1M344.1 261.1l-.5-.5h-1.1l-.6 .5v1.5l.6 .5h1.1l.5-.5M345 260.6v2.5M345.9 261.7l1.3 1.4"/>
<path d="M347 260.6l-2 2M348.1 265.5v3.1M348.1 266.4l-.8-.9h-1.2l-.9 .9v1.4l.9 .8h1.2l.8-.8M350.5 261.3l-.7-.7h-.9l-.8 .7v1.1l.8 .7h.9l.7-.7M350.5 260.6v2.5M350.9 267.1l-1.6 1.5M352 267.1h-2l-.7-.7v-.3l.7-.6h2v3.1M352.7 261.8l-1.3 1.3M353.6 261.8h-1.6l-.6-.5v-.2l.6-.5h1.6v2.5M361.7 270.2l.8-1.9 .7 1.9M363.6 268.9v1.3M364.6 268.9v1.3"/>
<path d="M364.6 269.1l-1 1M366.2 269.2l-.3-.3h-.6l-.2 .3v.7l.2 .3h.6l.3-.3M366.6 268.9h1.1M367.2 268.9v1.3M373.2 268.6l.3-.3v1.9M380.8 270.2l.8-1.9 .7 1.9M382.7 268.9v1.3M383.7 268.9v1.3M383.7 269.1l-1 1M385.3 269.2l-.3-.3h-.5l-.3 .3v.7l.3 .3h.5l.3-.3M385.7 268.9h1.1M386.3 268.9v1.3"/>
<path d="M387.3 269.2l.3-.3h.5l.4 .3v.6l-.4 .4h-.5l-.3-.4zM388.9 269.5h.9l.3 .2v.2l-.4 .3h-.8v-1.3h.8l.2 .2-.2 .4M397.6 261.5h.5v.5h-.5zM401.8 268.6l.4-.3v1.9M231.9 282.6v.8l.3 .4h.8l.3-.3M233.3 282.6v1.4l-.4 .5h-.7l-.3-.4M233.8 283.2h1.1M234.3 283.2v1.3M235.3 283.8h.9l.3 .4-.4 .3h-.8v-1.3h.8l.2 .2-.2 .4M236.9 284.3h.2v.2h-.2z"/>
<circle cx="257.5" cy="255.2" r=".69"/>
</g>
<g fill="none" stroke="#000" stroke-width=".21">
<path d="M86.2 69.9l.4-.9 .6 1.9 .6-1.9 .6 1.9 .6-1.9 .6 1.9 .6-1.9 .6 1.9 .3-1M93.5 62.7l.9 .2-1.9 .6 1.9 .6-1.9 .6 1.9 .6-1.9 .6 1.9 .6-1.9 .6 1 .4M100.8 69.9l.3-.9 .6 1.9 .6-1.9 .6 1.9 .6-1.9 .6 1.9 .6-1.9 .7 1.9 .2-1M108 62.7l1 .2-1.9 .6 1.9 .6-1.9 .6 1.9 .6-1.9 .6 1.9 .6-1.9 .6 .9 .4M93.5 118.4l.9 .3-1.9 .6 1.9 .5-1.9 .7 1.9 .6-1.9 .6 1.9 .6-1.9 .6 1 .4M103.2 118.4l.9 .3-1.9 .6 1.9 .5-1.9 .7 1.9 .6-1.9 .6 1.9 .6-1.9 .6 1 .4M86.2 128.1l.2-1 .6 2 .6-2 .7 2 .6-2 .6 2 .6-2 .6 2 .4-1M105.6 128.1l.2-1 .6 2 .7-2 .6 2 .5-2 .7 2 .6-2 .6 2 .3-1M156.5 123.3l1 .3-1.9 .6 1.9 .6-1.9 .6 1.9 .7-1.9 .6 1.9 .6-1.9 .5 .9 .3M242.6 126.4l1 .3-1.9 .6 1.9 .5-1.9 .7 1.9 .6-1.9 .6 1.9 .6-1.9 .6 .9 .4M254.8 126.4l.9 .3-1.9 .6 1.9 .5-1.9 .7 1.9 .6-1.9 .6 1.9 .6-1.9 .6 1 .4M246.3 141.4l.3-.9 .6 1.9 .7-1.9 .6 1.9 .5-1.9 .7 1.9 .6-1.9 .6 1.9 .2-1"/>
<path d="M202.6 225.1l1 .4-2 .6 2 .6-2 .6 2 .6-2 .6 2 .6-2 .6 1 .3M66.8 259l1 .4-2 .6 2 .6-2 .6 2 .6-2 .7 2 .6-2 .6 1 .2M81.3 246.9l1 .3-1.9 .6 1.9 .6-1.9 .6 1.9 .6-1.9 .6 1.9 .6-1.9 .6 .9 .4M110.4 242.1l1 .3-1.9 .6 1.9 .7-1.9 .6 1.9 .6-1.9 .6 1.9 .6-1.9 .6 .9 .2M159 259l.9 .4-1.9 .6 1.9 .6-1.9 .6 1.9 .6-1.9 .7 1.9 .6-1.9 .6 1 .2M173.5 246.9l1 .3-1.9 .6 1.9 .6-1.9 .6 1.9 .6-1.9 .6 1.9 .6-1.9 .6 .9 .4"/>
</g>
<g fill="#000">
<circle cx="83.8" cy="50.5" r=".46"/>
<circle cx="108" cy="55.4" r=".46"/>
<circle cx="83.8" cy="69.9" r=".46"/>
<circle cx="93.5" cy="69.9" r=".46"/>
<circle cx="98.3" cy="69.9" r=".46"/>
<circle cx="108" cy="69.9" r=".46"/>
<circle cx="242.6" cy="118.7" r=".46"/>
<circle cx="254.8" cy="118.7" r=".46"/>
<circle cx="71.6" cy="137.8" r=".46"/>
<circle cx="93.5" cy="128.1" r=".46"/>
<circle cx="103.2" cy="128.1" r=".46"/>
<circle cx="125" cy="137.8" r=".46"/>
<circle cx="156.5" cy="137.8" r=".46"/>
<circle cx="242.6" cy="141.4" r=".46"/>
<circle cx="254.8" cy="141.4" r=".46"/>
<circle cx="166.2" cy="196" r=".46"/>
<circle cx="178.4" cy="196" r=".46"/>
<circle cx="190.5" cy="196" r=".46"/>
<circle cx="202.6" cy="196" r=".46"/>
<circle cx="110.4" cy="232.4" r=".46"/>
<circle cx="166.2" cy="220.3" r=".46"/>
<circle cx="178.4" cy="220.3" r=".46"/>
<circle cx="190.5" cy="220.3" r=".46"/>
<circle cx="195.3" cy="232.4" r=".46"/>
<circle cx="81.3" cy="256.6" r=".46"/>
<circle cx="103.2" cy="249.3" r=".46"/>
<circle cx="173.5" cy="256.6" r=".46"/>
<circle cx="66.8" cy="266.3" r=".46"/>
<circle cx="159" cy="266.3" r=".46"/>
</g>
<g fill="none" stroke="#000" stroke-width=".51">
<path d="M30.1 11.8h377.2v274h-377.2zM43.5 19.3l-.4 .4v.9l.6 .5h.9l.7-.7M43.5 19.3h.9M45.3 18l-.7-.7h-.9l-.6 .6v1.1l.4 .3M46.2 19.3h1.1M49 18l-.7-.7h-1.3l-.8 .7v2.4l.8 .7h1.3l.7-.7M52.5 18v2.4l-.8 .7h-1.1l-.7-.7M52.5 18l-.8-.7h-1.1l-.7 .7v2.4M52.5 18l-2.6 2.4M53.3 19h3.3M60.1 18v2.4l-.7 .7h-1.1l-.8-.7M60.1 18l-.7-.7h-1.1l-.8 .7v2.4"/>
<path d="M60.1 18l-2.6 2.4M63.5 18v2.4l-.7 .7h-1.1l-.7-.7M63.5 18l-.7-.7h-1.1l-.7 .7v2.4M63.5 18l-2.5 2.4M65.4 17.3v3.8l1.8-2.5h-2.8M68.1 17.3h2.5l-2.4 2.4v.7l.8 .7h.7l.7-.7M71.3 17.3h.4v.4h-.4zM72.6 17.3h2.6l-2.4 2.4v.7l.7 .7h.8l.7-.7M78.6 18l-.7-.7h-1.1l-.7 .7v.6l.7 .7h1.3l.5 .6v.5l-.7 .7h-1.3l-.5-.5M79.5 18l.8-.7h1.2l.8 .7v2.4l-.8 .7h-1.2l-.8-.7M83.2 18l.7-.7h1.3l.7 .7v2.4l-.7 .7h-1.3l-.7-.7M87.4 11.8v14.3h-57.3"/>
<path d="M237.3 233.3v23.9M246.8 233.3v52.5M268.8 233.3v52.5M283.1 233.3v52.5M292.7 233.3v52.5M302.1 238.1l-1.4-1.5h-2.6l-1.5 1.5v4.7l1.5 1.5h2.6l1.4-1.5M309.4 238.1l-1.5-1.5h-2.5l-1.5 1.5v4.7l1.5 1.5h2.5l1.5-1.5M316.3 237.7l-1.1-1.1h-2.5l-1.5 1.5v1l1.1 1.1h2.5l1.5 1.5v1.1l-1.5 1.5h-2.1l-1.5-1.5M318.5 238.1l1.4-1.5h1.5l1.4 1.5v1.4l-4.7 4.8h5.1M327.6 238.1l1.4-1.5h1.5l1.4 1.5v1.4l-4.7 4.8h5.1M346.5 238.1l-1.5-1.5h-2.1l-1.5 1.5v4.7M346.5 238.1v4.7l-1.5 1.5h-2.1l-1.5-1.5"/>
<path d="M346.5 238.1l-5.1 4.7M353.4 238.1l-1.4-1.5h-2.2l-1.5 1.5v4.7M353.4 238.1v4.7l-1.4 1.5h-2.2l-1.5-1.5M353.4 238.1l-5.1 4.7M368.7 238.1l-1.5-1.5h-2.2l-1.4 1.5v4.7M368.7 238.1v4.7l-1.5 1.5h-2.2l-1.4-1.5M368.7 238.1l-5.1 4.7M370.5 238.1l1.4-1.5h2.6l1.5 1.5v4.7l-1.5 1.5h-2.6l-1.4-1.5M377.8 238.1l1.4-1.5h1.8l1.1 1.1v1.8l-.7 .7M407.3 233.3h-176.7v52.5M230.6 252.4h62.1M230.6 257.2h62.1"/>
<path d="M292.7 247.6h114.6M296.5 255.9v-6.7h4.8v6.7M302.9 255.9l.6-.6v-2.6l1.3-1.3h1.9v4.5M312.4 252.7l-1.3-1.3h-1.5l-1.3 1.3v1.9l1.3 1.3h1.5l1.3-1.3M312.4 251.4v4.5M314 251.4h3.8M315.9 251.4v4.5M323.6 252.7l-1.3-1.3h-1.6l-1.3 1.3v1.9l1.3 1.3h1.6l1.3-1.3M323.6 251.4v4.5M325 243.5h.8v.8h-.8zM333.4 249.2h-4.1v6.7h3.5l1-1v-1.6l-1.3-1.2h-3.2M339.6 241.7h-5.5l3.6-5.1v7.7"/>
<path d="M340.1 250.5l-1.3-1.3h-2.2l-1.2 1.3v4.1l1.2 1.3h2.2l1.3-1.3M341.7 249.2v6.7M343.3 252.1l2.9 3.8M346.2 249.2l-4.5 4.5M347.8 250.5l1.2-1.3h1.6l1 .9v1.7l-.7 .6M349.3 252.4h1.6M350.9 252.4l.7 .6v1.9l-1 1h-1.6l-1.2-1.3M355.2 241h6.6M359.5 252.4h47.8M359.5 247.6v38.2M373.8 240.2h2.2M373.8 247.6v19.1"/>
<path d="M379.6 240.2h1.8M381.4 240.2l.7 .8v2.2l-1.1 1.1h-1.8l-1.4-1.5M390.1 247.6v19.1M292.7 271.5h114.6M359.5 266.7h47.8M378.6 266.7v4.8"/>
</g>
<text font-size="2.9" x="107.7" y="100.6" transform="rotate(-90 107.7 100.6)">MOCD217M</text>
<g font-size="2.4">
<text x="76.5" y="50.5">GND</text>
<text x="110.4" y="55.4">B3-KVCC</text>
<text x="311.7" y="55.4">SP-</text>
<text x="340.9" y="55.4">SP+1</text>
<text x="251.1" y="65.1">SCL-TM</text>
<text x="311.7" y="65.1">SP-1</text>
<text x="340.9" y="65.1">SP+</text>
<text x="85" y="68.5">R95</text>
<text x="92" y="68.7" transform="rotate(-90 92 68.7)">R2</text>
<text x="96.6" y="68.7" transform="rotate(-90 96.6 68.7)">2k26</text>
<text x="99.5" y="68.5">R94</text>
<text x="106.6" y="68.7" transform="rotate(-90 106.6 68.7)">R1</text>
<text x="111.2" y="68.7" transform="rotate(-90 111.2 68.7)">2k26</text>
<text x="256" y="67.5">SDA-TM</text>
<text x="263.2" y="69.9">SCL-TM</text>
<text x="85" y="73.1">200k</text>
<text x="99.5" y="73.1">200k</text>
<text x="265.7" y="72.3">GND</text>
<text x="311.7" y="74.8">SP-2</text>
<text x="340.9" y="74.8">SP+2</text>
<text x="311.7" y="84.5">SP-3</text>
<text x="340.9" y="84.5">SP+3</text>
<text x="258.4" y="91.7" transform="rotate(-90 258.4 91.7)">INA219</text>
<text x="323.9" y="99">B3-CMD</text>
<text x="247.5" y="107.3" transform="rotate(-90 247.5 107.3)">3V3</text>
<text x="250.2" y="107.3" transform="rotate(-90 250.2 107.3)">GND</text>
<text x="156.6" y="113.6" transform="rotate(-90 156.6 113.6)">5V</text>
<text x="92" y="124.5" transform="rotate(-90 92 124.5)">R9</text>
<text x="96.6" y="124.5" transform="rotate(-90 96.6 124.5)">100R</text>
<text x="101.7" y="124.5" transform="rotate(-90 101.7 124.5)">R5</text>
<text x="106.3" y="124.5" transform="rotate(-90 106.3 124.5)">100R</text>
<text x="155.1" y="124.5" transform="rotate(-90 155.1 124.5)">2k</text>
<text x="159.6" y="125.1" transform="rotate(-90 159.6 125.1)">R4</text>
<text x="247.6" y="124.3" transform="rotate(-90 247.6 124.3)">0,1µ</text>
<text x="252.2" y="124" transform="rotate(-90 252.2 124)">C41</text>
<text x="74.1" y="128.1">BUS+</text>
<text x="87.1" y="126.7">100k</text>
<text x="87.9" y="131.2">R12</text>
<text x="106.6" y="126.7">100k</text>
<text x="108.7" y="131.2">R6</text>
<text x="115.3" y="128.1">BUS+</text>
<text x="49.8" y="137.8">GND</text>
<text x="159.9" y="137.3" transform="rotate(-90 159.9 137.3)">YELLOW</text>
<text x="171.1" y="137.8">SP-</text>
<text x="241.2" y="132.5" transform="rotate(-90 241.2 132.5)">R77</text>
<text x="245.8" y="132.5" transform="rotate(-90 245.8 132.5)">10R</text>
<text x="253.3" y="132.5" transform="rotate(-90 253.3 132.5)">R76</text>
<text x="257.9" y="132.5" transform="rotate(-90 257.9 132.5)">10R</text>
<text x="226.6" y="141.2">SP+</text>
<text x="245.1" y="140">R75</text>
<text x="266.9" y="141.2">BUS+</text>
<text x="245.1" y="144.6">R01</text>
<text x="115.3" y="154.8">GND</text>
<text x="122.6" y="164">DS18B20Z</text>
<text x="326.3" y="164.5" transform="rotate(-90 326.3 164.5)">1W</text>
<text x="328.7" y="164.5" transform="rotate(-90 328.7 164.5)">BUS+</text>
<text x="331.2" y="164.5" transform="rotate(-90 331.2 164.5)">5V</text>
<text x="333.6" y="164.5" transform="rotate(-90 333.6 164.5)">GND</text>
<text x="336" y="164.5" transform="rotate(-90 336 164.5)">B5-KHEAT</text>
<text x="338.5" y="164.5" transform="rotate(-90 338.5 164.5)">SINS-KVCC</text>
<text x="112.9" y="169.3">5V</text>
<text x="112.9" y="171.7">1W</text>
<text x="140.5" y="171.7">GND</text>
<text x="343.2" y="172.4" transform="rotate(-90 343.2 172.4)">BSK5</text>
<text x="212.3" y="196">BUS+</text>
<text x="326.3" y="196" transform="rotate(-90 326.3 196)">B3-KHEAT</text>
<text x="328.7" y="196" transform="rotate(-90 328.7 196)">B3-KVCC</text>
<text x="331.2" y="196" transform="rotate(-90 331.2 196)">B3-ROZE</text>
<text x="333.6" y="196" transform="rotate(-90 333.6 196)">B3-CMD</text>
<text x="336" y="196" transform="rotate(-90 336 196)">1W</text>
<text x="338.5" y="196" transform="rotate(-90 338.5 196)">BUS+</text>
<text x="340.9" y="196" transform="rotate(-90 340.9 196)">5V</text>
<text x="343.3" y="196" transform="rotate(-90 343.3 196)">3V3</text>
<text x="345.7" y="196" transform="rotate(-90 345.7 196)">GND</text>
<text x="348.2" y="196" transform="rotate(-90 348.2 196)">B5-KHEAT</text>
<text x="350.6" y="196" transform="rotate(-90 350.6 196)">SINS-KVCC</text>
<text x="353" y="196" transform="rotate(-90 353 196)">SCL-TM</text>
<text x="355.4" y="196" transform="rotate(-90 355.4 196)">SDA-TM</text>
<text x="357.8" y="196" transform="rotate(-90 357.8 196)">GND</text>
<text x="206" y="202.8" transform="rotate(-90 206 202.8)">LED7</text>
<text x="362.6" y="204" transform="rotate(-90 362.6 204)">BKU</text>
<text x="201.2" y="227.7" transform="rotate(-90 201.2 227.7)">1k5</text>
<text x="122.6" y="232.4">5V</text>
<text x="205.7" y="228.2" transform="rotate(-90 205.7 228.2)">R13</text>
<text x="113.8" y="239.2" transform="rotate(-90 113.8 239.2)">LED6</text>
<text x="81.4" y="242.1" transform="rotate(-90 81.4 242.1)">B3-KHEAT</text>
<text x="92.4" y="241.9">HEAT</text>
<text x="109" y="243.4" transform="rotate(-90 109 243.4)">2k</text>
<text x="113.6" y="243.9" transform="rotate(-90 113.6 243.9)">R7</text>
<text x="173.5" y="242.1" transform="rotate(-90 173.5 242.1)">B3-ROZE</text>
<text x="79.9" y="253" transform="rotate(-90 79.9 253)">R32</text>
<text x="84.5" y="253" transform="rotate(-90 84.5 253)">100R</text>
<text x="172.1" y="253" transform="rotate(-90 172.1 253)">R3</text>
<text x="176.7" y="253" transform="rotate(-90 176.7 253)">100R</text>
<text x="65.3" y="261.2" transform="rotate(-90 65.3 261.2)">1M</text>
<text x="69.9" y="260.9" transform="rotate(-90 69.9 260.9)">R8</text>
<text x="157.5" y="261.2" transform="rotate(-90 157.5 261.2)">1M</text>
<text x="162.1" y="262.2" transform="rotate(-90 162.1 262.2)">R14</text>
<text x="52.2" y="266.3">GND</text>
<text x="144.4" y="266.3">GND</text>
<text x="75.1" y="271.2">SI2302CDS</text>
<text x="167.2" y="271.2">SI2302CDS</text>
</g>
<g font-size="2">
<text x="321" y="55">1*6</text>
<text x="328.6" y="56.1">P$1</text>
<text x="350.1" y="55">1*6</text>
<text x="357.6" y="56.1">P$1</text>
<text x="321" y="64.7">1*6</text>
<text x="328.6" y="65.8">P$1</text>
<text x="350.1" y="64.7">1*6</text>
<text x="357.6" y="65.8">P$1</text>
<text x="247.1" y="77.4" transform="rotate(-90 247.1 77.4)">5</text>
<text x="249.6" y="77.4" transform="rotate(-90 249.6 77.4)">6</text>
<text x="252" y="77.4" transform="rotate(-90 252 77.4)">7</text>
<text x="254.4" y="77.4" transform="rotate(-90 254.4 77.4)">8</text>
<text x="321" y="74.4">1*6</text>
<text x="328.6" y="75.5">P$1</text>
<text x="350.1" y="74.4">1*6</text>
<text x="357.6" y="75.5">P$1</text>
<text x="88.3" y="82.3" transform="rotate(-90 88.3 82.3)">4</text>
<text x="93.1" y="82.3" transform="rotate(-90 93.1 82.3)">3</text>
<text x="98" y="82.3" transform="rotate(-90 98 82.3)">2</text>
<text x="102.8" y="82.3" transform="rotate(-90 102.8 82.3)">1</text>
<text x="248.2" y="85.8" transform="rotate(-90 248.2 85.8)">SCL</text>
<text x="253.1" y="84.3" transform="rotate(-90 253.1 84.3)">A0</text>
<text x="255.5" y="84.3" transform="rotate(-90 255.5 84.3)">A1</text>
<text x="321" y="84.1">1*6</text>
<text x="328.6" y="85.2">P$1</text>
<text x="350.1" y="84.1">1*6</text>
<text x="357.6" y="85.2">P$1</text>
<text x="248.2" y="91.9" transform="rotate(-90 248.2 91.9)">VS</text>
<text x="250.6" y="91.9" transform="rotate(-90 250.6 91.9)">GND SDA</text>
<text x="253" y="91.9" transform="rotate(-90 253 91.9)">IN-</text>
<text x="255.5" y="91.9" transform="rotate(-90 255.5 91.9)">IN+</text>
<text x="89.4" y="96.8" transform="rotate(-90 89.4 96.8)">EM2 CAT2</text>
<text x="94.2" y="96.8" transform="rotate(-90 94.2 96.8)">COL2 AN2</text>
<text x="99.1" y="96.8" transform="rotate(-90 99.1 96.8)">EM1 CAT1</text>
<text x="103.9" y="96.8" transform="rotate(-90 103.9 96.8)">COL1 AN1</text>
<text x="247.1" y="97.5" transform="rotate(-90 247.1 97.5)">4</text>
<text x="249.6" y="97.5" transform="rotate(-90 249.6 97.5)">3</text>
<text x="252" y="97.5" transform="rotate(-90 252 97.5)">2</text>
<text x="254.4" y="97.5" transform="rotate(-90 254.4 97.5)">1</text>
<text x="335.5" y="98.7">1*6</text>
<text x="343.1" y="99.7">P$1</text>
<text x="88.3" y="102.4" transform="rotate(-90 88.3 102.4)">5</text>
<text x="93.1" y="102.4" transform="rotate(-90 93.1 102.4)">6</text>
<text x="98" y="102.4" transform="rotate(-90 98 102.4)">7</text>
<text x="102.8" y="102.4" transform="rotate(-90 102.8 102.4)">8</text>
<text x="93.1" y="130.7" transform="rotate(-90 93.1 130.7)">4</text>
<text x="102.8" y="130.7" transform="rotate(-90 102.8 130.7)">5</text>
<text x="86.5" y="137.5">23</text>
<text x="94.2" y="137.9" transform="rotate(-90 94.2 137.9)">G1</text>
<text x="103.9" y="137.9" transform="rotate(-90 103.9 137.9)">G2</text>
<text x="107.8" y="137.5">67</text>
<text x="93.3" y="138.6">S1</text>
<text x="99.1" y="138" transform="rotate(-90 99.1 138)">HEAT</text>
<text x="100.9" y="138.5">S2</text>
<text x="98" y="147.7" transform="rotate(-90 98 147.7)">HEAT</text>
<text x="124.8" y="167.6">HEAT</text>
<text x="134.5" y="166.6">HEAT</text>
<text x="119.2" y="169">3</text>
<text x="119.2" y="171.4">4</text>
<text x="124.8" y="170.1">VDD</text>
<text x="124.8" y="172.5">DQGND</text>
<text x="137" y="171.4">5</text>
<text x="326" y="169.5" transform="rotate(-90 326 169.5)">1</text>
<text x="328.4" y="169.5" transform="rotate(-90 328.4 169.5)">2</text>
<text x="330.8" y="169.5" transform="rotate(-90 330.8 169.5)">3</text>
<text x="333.3" y="169.5" transform="rotate(-90 333.3 169.5)">4</text>
<text x="335.7" y="169.5" transform="rotate(-90 335.7 169.5)">5</text>
<text x="338.1" y="169.5" transform="rotate(-90 338.1 169.5)">6</text>
<text x="153.8" y="198.6" transform="rotate(-90 153.8 198.6)">P$2</text>
<text x="165.9" y="198.6" transform="rotate(-90 165.9 198.6)">P$2</text>
<text x="178" y="198.6" transform="rotate(-90 178 198.6)">P$2</text>
<text x="190.2" y="198.6" transform="rotate(-90 190.2 198.6)">P$2</text>
<text x="326" y="201" transform="rotate(-90 326 201)">1</text>
<text x="328.4" y="201" transform="rotate(-90 328.4 201)">2</text>
<text x="330.8" y="201" transform="rotate(-90 330.8 201)">3</text>
<text x="333.3" y="201" transform="rotate(-90 333.3 201)">4</text>
<text x="335.7" y="201" transform="rotate(-90 335.7 201)">5</text>
<text x="338.1" y="201" transform="rotate(-90 338.1 201)">6</text>
<text x="340.5" y="201" transform="rotate(-90 340.5 201)">7</text>
<text x="343" y="201" transform="rotate(-90 343 201)">8</text>
<text x="345.4" y="201" transform="rotate(-90 345.4 201)">9</text>
<text x="347.8" y="201" transform="rotate(-90 347.8 201)">10</text>
<text x="350.2" y="201" transform="rotate(-90 350.2 201)">11</text>
<text x="352.6" y="201" transform="rotate(-90 352.6 201)">12</text>
<text x="355.1" y="201" transform="rotate(-90 355.1 201)">13</text>
<text x="357.5" y="201" transform="rotate(-90 357.5 201)">14</text>
<text x="154.8" y="206.7" transform="rotate(-90 154.8 206.7)">P$2</text>
<text x="167" y="206.7" transform="rotate(-90 167 206.7)">P$2</text>
<text x="179.1" y="206.7" transform="rotate(-90 179.1 206.7)">P$2</text>
<text x="191.2" y="206.7" transform="rotate(-90 191.2 206.7)">P$2</text>
<text x="154.8" y="213.2" transform="rotate(-90 154.8 213.2)">P$1</text>
<text x="167" y="213.2" transform="rotate(-90 167 213.2)">P$1</text>
<text x="179.1" y="213.2" transform="rotate(-90 179.1 213.2)">P$1</text>
<text x="191.2" y="213.2" transform="rotate(-90 191.2 213.2)">P$1</text>
<text x="153.8" y="221.3" transform="rotate(-90 153.8 221.3)">P$1</text>
<text x="165.9" y="221.3" transform="rotate(-90 165.9 221.3)">P$1</text>
<text x="178" y="221.3" transform="rotate(-90 178 221.3)">P$1</text>
<text x="190.2" y="221.3" transform="rotate(-90 190.2 221.3)">P$1</text>
<text x="88.7" y="233.1">5V</text>
<text x="95.7" y="232">1</text>
<text x="86.7" y="238">GND</text>
<text x="95.7" y="236.9">2</text>
<text x="81" y="261.7" transform="rotate(-90 81 261.7)">1</text>
<text x="173.2" y="261.7" transform="rotate(-90 173.2 261.7)">1</text>
<text x="73.1" y="266">2</text>
<text x="78.7" y="267">S</text>
<text x="82" y="267.7" transform="rotate(-90 82 267.7)">G</text>
<text x="82.5" y="267">D</text>
<text x="88.4" y="266">3</text>
<text x="165.3" y="266">2</text>
<text x="170.9" y="267">S</text>
<text x="174.2" y="267.7" transform="rotate(-90 174.2 267.7)">G</text>
<text x="174.7" y="267">D</text>
<text x="180.6" y="266">3</text>
</g>
<g font-size="1.7">
<text x="327" y="52.2">U$2</text>
<text x="356.1" y="52.2">U$1</text>
<text x="327" y="61.9">U$4</text>
<text x="356.1" y="61.9">U$3</text>
<text x="327" y="71.6">U$19</text>
<text x="356.1" y="71.6">U$18</text>
<text x="327" y="81.3">U$21</text>
<text x="356.1" y="81.3">U$20</text>
<text x="341.6" y="95.8">CMD</text>
<text x="91.1" y="230">EM_HEAT</text>
</g>
</svg>
